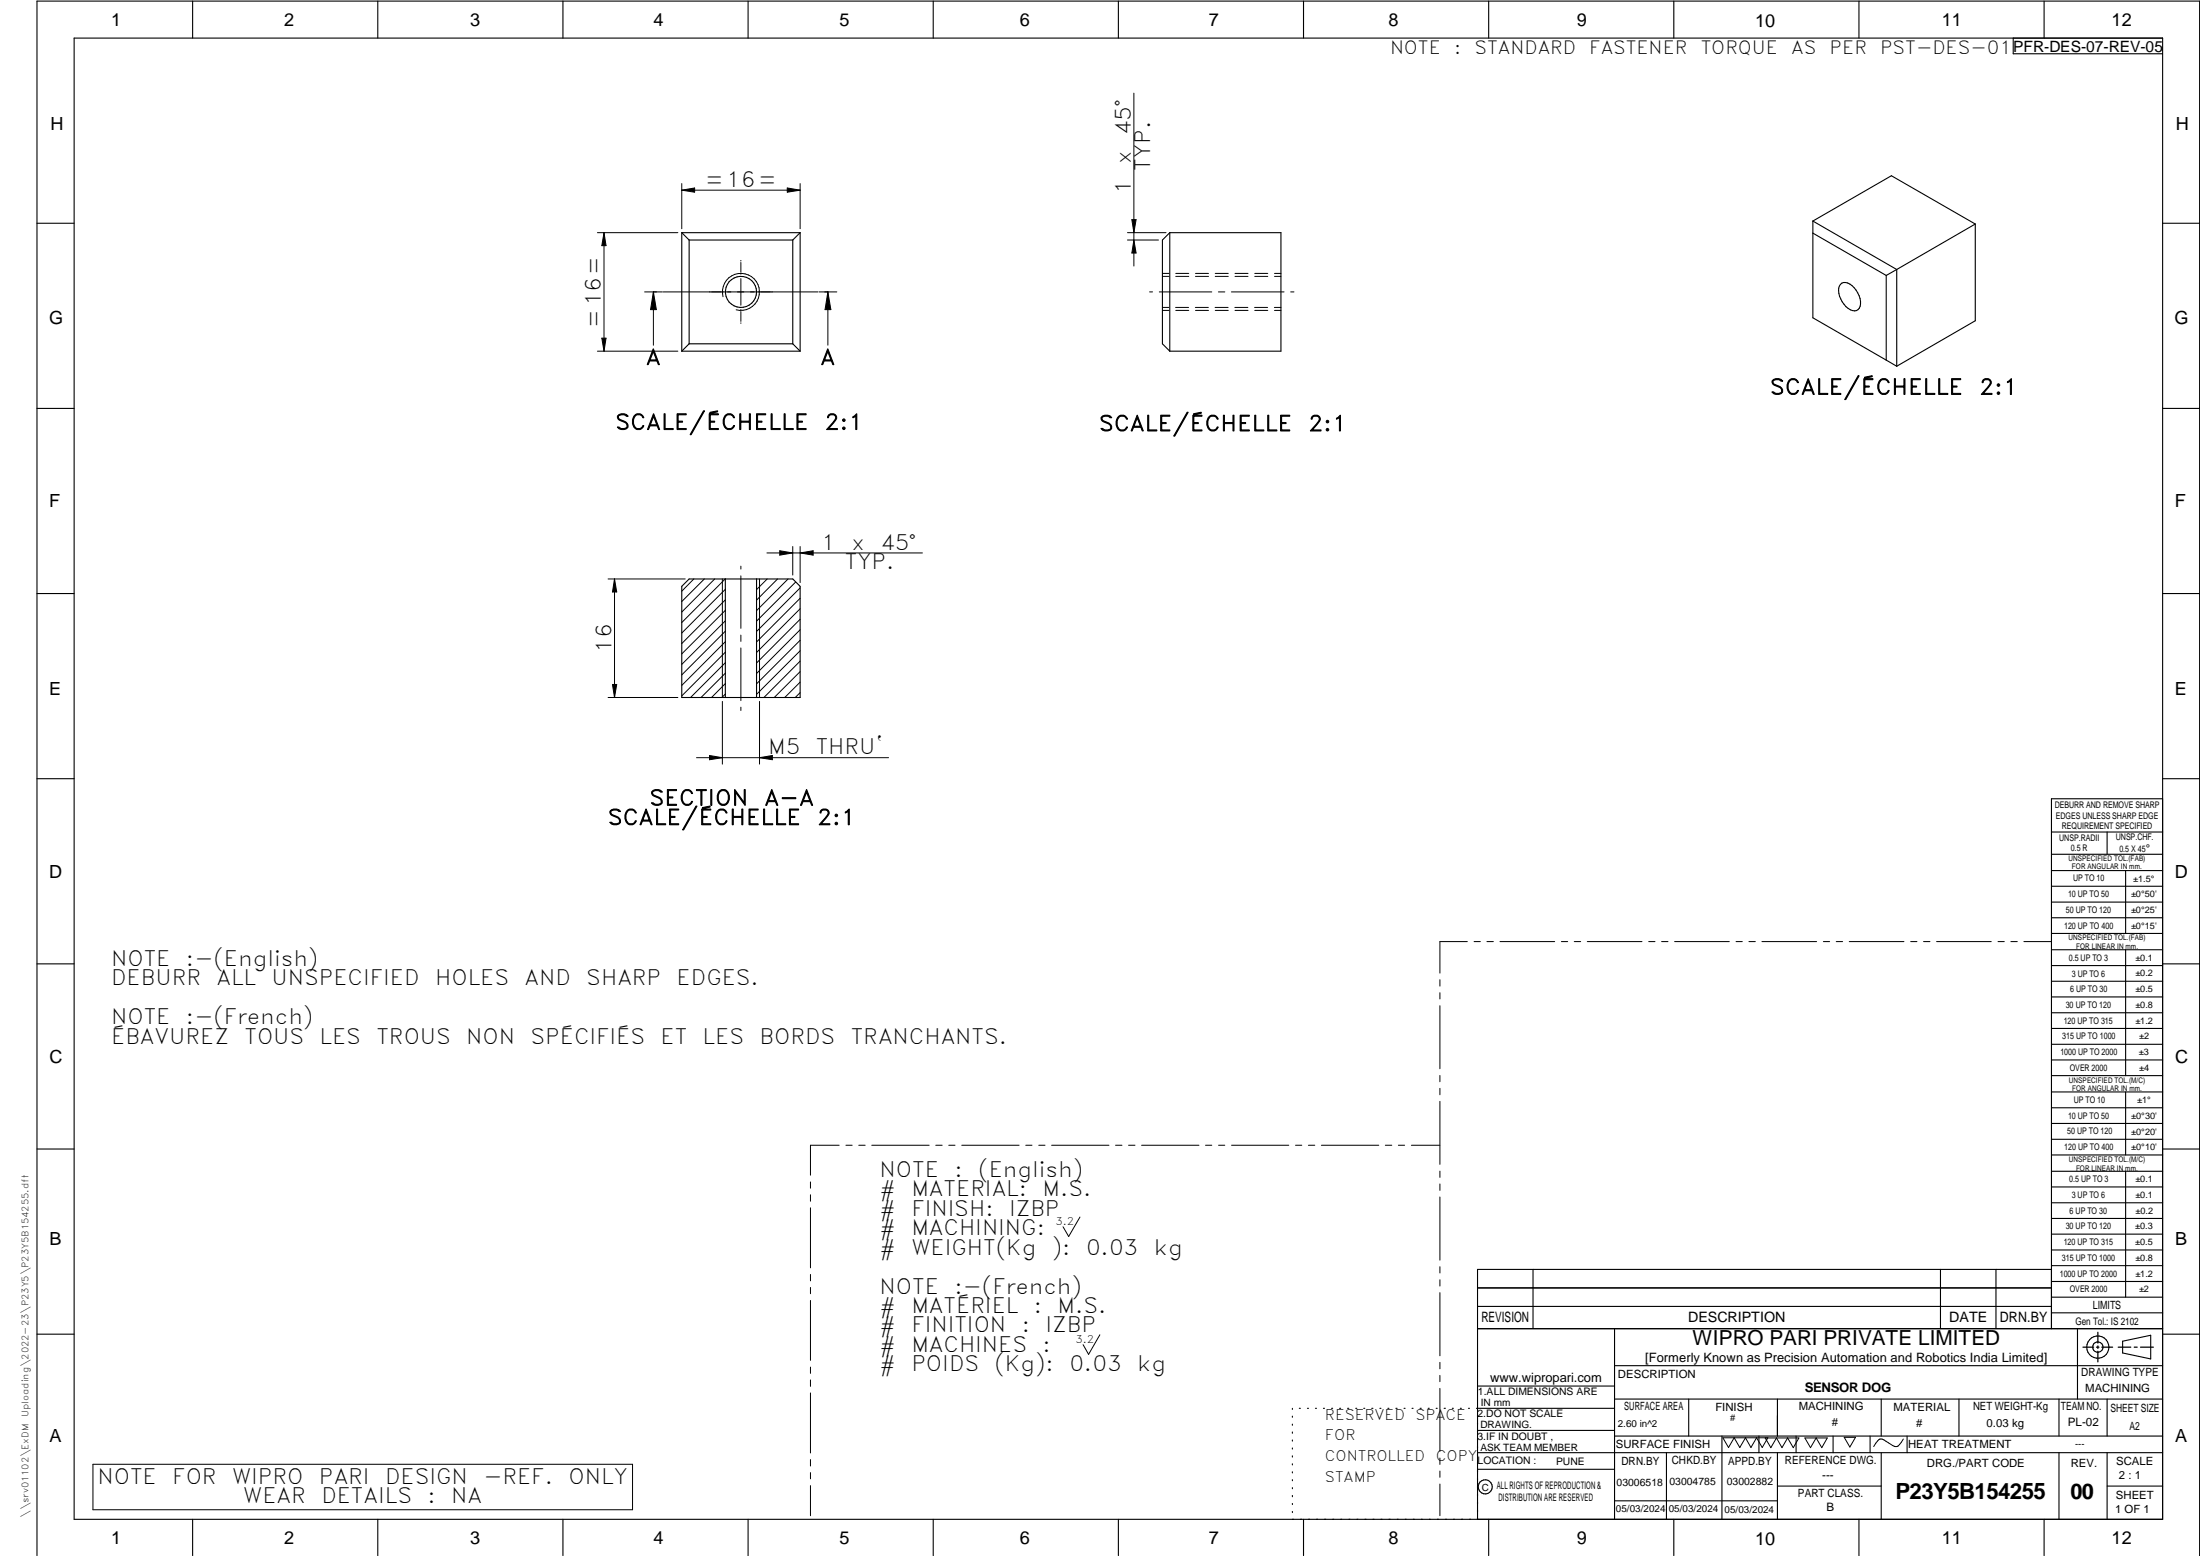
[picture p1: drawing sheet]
<svg xmlns="http://www.w3.org/2000/svg" width="594mm" height="420mm" viewBox="0 0 594 420" stroke-linecap="round" stroke-linejoin="round" font-family="sans-serif">
<g fill="none" stroke="#000" stroke-width=".3">
<path d="M20 10.3h564v400h-564zM52 .3v10M102 .3v10M152 .3v10M202 .3v10M252 .3v10M302 .3v10M352 .3v10M402 .3v10M452 .3v10M502 .3v10M543.6 10.3v4.2h40.4"/>
<path d="M552 .3v10M489.5 59.7l21.2-12.2 22.7 13M489.5 59.7v26.1l19.8 11.4M489.5 59.7l22.7 13.1M10 60.3h10M184.1 62.8v32M184.1 62.8h32M184.1 62.8l2 2M186.1 64.8v28M186.1 64.8h28M214.1 64.8v28M216.1 62.8v32"/>
<path d="M216.1 62.8l-2 2M315.9 62.8h30v32h-30M315.9 62.8l-2 2v28l2 2M315.9 62.8v32M489.5 62.9l19.8 11.5M497 76.8a2.19 2.19 0 0 1 3.1 .3 5.7 5.7 0 0 1 2 6.1 1.93 1.93 0 0 1-3 .1 6.1 6.1 0 0 1-2.4-6zM509.3 74.4v22.8M512.2 72.8v26.1M512.2 72.8l-2.9 1.6M533.4 60.5v26.1l-21.2 12.3M533.4 60.5l-21.2 12.3M584 60.3h10"/>
<path d="M184.1 94.8h32M186.1 92.8h28M186.1 92.8l-2 2M214.1 92.8l2 2M509.3 97.2l2.9 1.7M10 110.3h10M584 110.3h10M184.1 158.3l2-2h28l2 2v30h-32zM195.9 156.3v32M204.3 156.3v32M10 160.3h10M584 160.3h10"/>
<path d="M10 210.3h10M584 215.7h-30v143.1M584 210.3h10M554 224.7h30M554 230.7h30M554 235.1h30M554 239.3h30M569 224.7v6M574 235.1v17M554 243.6h30M554 247.8h30M554 252.1h30"/>
<path d="M554 256.5h30M574 256.5v33.9M10 260.3h10M554 260.7h30M554 265h30M554 269.2h30M554 273.5h30M554 277.7h30M584 260.3h10M554 282h30M554 286.2h30M554 290.4h30"/>
<path d="M554 294.9h30M554 299.1h30M574 294.9v17M10 310.3h10M554 303.4h30M554 307.6h30M554 311.9h30M554 316.3h30M574 316.3v34M584 310.3h10M554 320.5h30M554 324.8h30"/>
<path d="M554 329h30M554 333.2h30M554 337.5h30M399 358.8h185M399 352.8h155M399 347.8h155M414 342.8v16M436 358.8v51.5M524 342.8v16M539 342.8v16M554 341.8h30M554 346h30"/>
<path d="M554 350.3h30M554 354.5h30M554 342.8h-155v67.5M561 358.8v19M10 360.3h10M399 374.3h37M436 368.8h148M436 377.8h148M456 377.8v10M480 377.8v10M508 377.8v10M529 377.8v10"/>
<path d="M556 377.8v10M569 377.8v10M573.2 362.2l7.6-1.6v6.3l-7.6-1.6zM584 360.3h10M349 380.3v.3M349 382.4v.3M349 384.6v.3M349 386.7v.3M349 388.8v.3M349 391v.3M349 393.1v.3M349 395.3v.3"/>
<path d="M349 397.4v.3M349 399.5v.3M350.9 380.3h.2M353.1 380.3h.2M355.2 380.3h.3M357.4 380.3h.3M359.6 380.3h.3M361.7 380.3h.3M363.9 380.3h.3M366.1 380.3h.3M368.3 380.3h.2M370.4 380.3h.3"/>
<path d="M372.6 380.3h.3M374.8 380.3h.3M376.9 380.3h.4M379.1 380.3h.3M381.3 380.3h.3M383.4 380.3h.4M385.6 380.3h.3M387.8 380.3h.3M390 380.3h.3M392.2 380.3h.3M394.3 380.3h.3M396.5 380.3h.3"/>
<path d="M398.7 380.3h37.3M399 386.2h37M399 396.7h37M436 387.8h148M450 392.3v18M465 387.8v22.5M475 387.8v4.5M480 392.3v18M485 387.8v4.5M495 387.8v4.5M505 387.8v4.5M508 392.3v18"/>
<path d="M515 387.8v4.5M556 392.3v18M569 392.3v18M584 392.3h-185M52 410.3v9.7M102 410.3v9.7M152 410.3v9.7M202 410.3v9.7M252 410.3v9.7M302 410.3v9.7M349 401.7v.3M349 403.8v.4"/>
<path d="M349 406v.3M349 408.1v.3M352 410.3v9.7M402 410.3v9.7M436 405.3h44M452 410.3v9.7M480 401.3h28M502 410.3v9.7M552 410.3v9.7M569 401.3h15M10 420v-419.7h584v419.7"/>
<circle cx="200.1" cy="78.8" r="4.2"/>
<circle cx="566.5" cy="363.8" r="2.99"/>
<circle cx="566.5" cy="363.7" r="1.41"/>
<circle cx="401.1" cy="401.5" r="1.9"/>
</g>
<path d="M566.5 359.7v3M562.5 363.8h2.9M566.1 363.8h.7M566.5 363.4v.7M566.5 364.9v2.8M567.6 363.8h2.9M572 363.8h3.4M576.3 363.8h.8M578 363.8h3.5" fill="none" stroke="#000" stroke-width=".34"/>
<g fill="none" stroke="#000" stroke-width=".27">
<path d="M306.2 25.1v46.7M184.1 49.6v12.2M184.1 51.4l3.5-.6v1.1zM184.1 51.4h32M212.6 50.8l3.5 .6-3.5 .5zM216.1 49.6v12.2M305.6 59.3h1.2l-.6 3.5zM161.3 62.8h21.7M163.1 62.8v32M163.1 62.8l.6 3.5h-1.2zM174.1 78.8h4.8M176.4 78.8l.8 4.8h-1.5z"/>
<path d="M176.4 78.8v14.4M179.1 78.8h41.8M200.1 75.2v7.2M200.1 70.3v.2M200.1 70.9v2.6M200.1 73.9v.1M221.2 78.8h4.8M223.6 78.8l.8 4.8h-1.6zM223.6 78.8v14.4M304.5 64.8h8.3M304.5 62.8h10.4M306.2 64.8l.6 3.5h-1.2z"/>
<path d="M310.4 78.8h.8M313 78.8h14.2M313.9 74.6h1.8M313.9 73.8h1.8M317.5 74.6h3.5M317.5 73.8h3.5M322.8 74.6h3.5M322.8 73.8h3.5M328.2 74.6h3.5M328.2 73.8h3.5M329 78.8h1.7M332.5 78.8h14.2"/>
<path d="M333.5 74.6h3.5M333.5 73.8h3.5M338.8 74.6h3.5M338.8 73.8h3.5M344.2 74.6h1.7M344.2 73.8h1.7M348.5 78.8h.9M161.3 94.8h21.7M162.5 91.3h1.2l-.6 3.5zM195.2 80.1a5 5 0 0 1 4.4-6.3 5 5 0 0 1 5.5 5.4 5 5 0 0 1-6.3 4.5M200.1 83.6v.1M200.1 84.1v2.7"/>
<path d="M200.1 87.2v.1M313.9 83.8h1.8M313.9 83h1.7M317.5 83h3.5M317.5 83.8h3.5M322.8 83h3.5M322.8 83.8h3.5M328.1 83h3.5M328.2 83.8h3.5M333.5 83h3.5M333.5 83.8h3.5M338.8 83h3.5"/>
<path d="M338.8 83.8h3.5M344.1 83h1.8M344.2 83.8h1.7M164.2 156.3h20.8M165.9 156.3v32M165.9 156.3l.6 3.6h-1.1zM187.4 156.3l-3.3 3.3M190.2 156.3l-6.1 6.1M193 156.3l-8.9 9M195.1 156.3v32M195.8 156.3l-11.7 11.8M195.9 159.1l-11.8 11.8"/>
<path d="M200.1 152.9v.8M200.1 155.5v14.2M205.1 156.3v32M207.1 149.3h42M207.2 156.3l-2.9 2.9M210 156.3l-5.7 5.8M210.6 148.7l3.5 .6-3.5 .6zM212.8 156.3l-8.5 8.6M214.1 147.6v7.7M214.9 157.1l-10.6 10.6M216.1 158.7l-11.8 11.8M216.1 147.6v9.7"/>
<path d="M216.1 149.3l3.5-.6v1.2zM195.9 178.9l-9.4 9.4M195.9 167.6l-11.8 11.8M195.9 162l-11.8 11.8M195.9 164.8l-11.8 11.8M195.9 170.4l-11.8 11.8M195.9 173.3l-11.8 11.8M195.9 176.1l-11.8 11.8M200.1 171.5v1.7M200.1 175v14.2M216.1 161.5l-11.8 11.9M216.1 164.4l-11.8 11.8"/>
<path d="M216.1 167.2l-11.8 11.8M216.1 170.1l-11.8 11.8M216.1 172.9l-11.8 11.8M216.1 175.7l-11.8 11.8M216.1 178.5l-9.8 9.8M164.2 188.3h18.8M165.4 184.8h1.1l-.6 3.5zM195.1 189.4v16.9M195.9 187.4l-1 .9M195.9 184.6l-3.8 3.7M195.9 181.8l-6.6 6.5M200.1 191v.9"/>
<path d="M205.1 189.4v16.9M216.1 187l-1.3 1.3M216.1 184.2l-4.2 4.1M216.1 181.4l-7 6.9M188.1 204.6h51.8M191.6 204l3.5 .6-3.5 .5zM205.1 204.6l3.5-.6v1.1zM396.2 254.3h-7.4v8.5M398.1 254.3h1.6M401.5 254.3h1.8M405 254.3h14.8M421.6 254.3h1.7"/>
<path d="M425.1 254.3h1.7M428.6 254.3h14.8M445.2 254.3h1.7M448.7 254.3h1.7M452.2 254.3h14.8M468.8 254.3h1.7M472.3 254.3h1.7M475.8 254.3h14.8M492.4 254.3h1.7M495.8 254.3h1.8M499.4 254.3h14.7M516 254.3h1.6"/>
<path d="M519.4 254.3h1.8M522.9 254.3h14.8M539.5 254.3h1.7M543 254.3h1.7M546.5 254.3h7.4M388.8 264.5v1.8M388.8 268.1v1.6M388.8 271.6v17M388.8 290.4v1.7M388.8 293.9v1.7M388.8 297.4v17M218.9 319.2v1.6"/>
<path d="M226.6 309.2h-7.7v8.1M228.4 309.2h1.7M231.9 309.2h1.7M235.4 309.2h15.5M252.7 309.2h1.7M256.2 309.2h1.7M259.7 309.2h15.5M277 309.2h1.7M280.5 309.2h1.7M284 309.2h15.5M301.2 309.2h1.8M304.8 309.2h1.7"/>
<path d="M308.3 309.2h15.5M325.5 309.2h1.7M329.1 309.2h1.6M332.6 309.2h15.4M349.8 309.2h1.7M353.3 309.2h1.7M356.8 309.2h15.5M374.1 309.2h1.7M377.6 309.2h1.7M381.1 309.2h7.7M388.8 316.2v1.7M388.8 319.7v1.7"/>
<path d="M218.9 322.6v1.8M218.9 326.1v16.2M291.6 328.6l-3 5.3-1.5-2.6M388.8 323.2v17.1M218.9 344.1v1.8M218.9 347.6v1.7M218.9 351.2v16.1M388.8 342.1v1.6M388.8 345.6v1.7M388.8 349v17.1M218.9 369.1v1.7M218.9 372.6v1.8"/>
<path d="M218.9 376.1v16.2M297 360.4l-3 5.3-1.5-2.6M388.8 367.9v1.7M388.8 371.4v1.7M388.8 374.9v17M25.1 395.4h145.7v12.3h-145.7zM218.9 394.1v1.8M218.9 397.6v1.7M388.8 393.7v1.7M388.8 397.2v1.7M465.2 388.2h12.2l-1.5 2.7-1.6-2.7-1.5 2.7-1.5-2.7-1.5 2.7-1.5-2.7-1.5 2.7zM476.7 388.3h9.1l-1.6 2.6-1.5-2.6-1.5 2.6-1.5-2.6-1.5 2.6z"/>
<path d="M487.4 388.3h6l-1.5 2.6-1.5-2.6-1.5 2.6zM498 388.1h3.1l-1.6 2.6zM514 388.6l-1.1 1.5a1.2 1.2 0 0 1-1.8 .3l-1.8-1.2a1.55 1.55 0 0 0-1.6-.6 1.55 1.55 0 0 0-1.2 1.1l-.5 .9M218.9 401.2v8.1M388.8 400.7v8.6"/>
</g>
<g fill="#000">
<path d="M184.1 51.4l3.5-.6v1.1zM212.6 50.8l3.5 .6-3.5 .5zM305.6 59.3h1.2l-.6 3.5zM163.1 62.8l.6 3.5h-1.2zM306.2 64.8l.6 3.5h-1.2zM162.5 91.3h1.2l-.6 3.5zM176.4 78.8l.8 4.8h-1.5zM223.6 78.8l.8 4.8h-1.6zM165.9 156.3l.6 3.6h-1.1zM210.6 148.7l3.5 .6-3.5 .6zM216.1 149.3l3.5-.6v1.2zM165.4 184.8h1.1l-.6 3.5z"/>
<path d="M191.6 204l3.5 .6-3.5 .5zM205.1 204.6l3.5-.6v1.1z"/>
</g>
<text font-size="6" x="511.8" y="404.8">P23Y5B154255</text>
<text font-size="5.9" x="559.1" y="404.7">00</text>
<g font-size="5.7">
<text x="305.3" y="36.5" transform="rotate(-90 305.3 36.5)">45°</text>
<text x="305.3" y="44.3" transform="rotate(-90 305.3 44.3)">x</text>
<text x="310.6" y="46.1" transform="rotate(-90 310.6 46.1)">TYP.</text>
<text x="190.5" y="50.5">=16=</text>
<text x="305.3" y="52.5" transform="rotate(-90 305.3 52.5)">1</text>
<text x="162.2" y="88.4" transform="rotate(-90 162.2 88.4)">=16=</text>
<text x="174.4" y="98.5">A</text>
<text x="221.5" y="98.5">A</text>
<text x="477.9" y="106.5">SCALE/ÉCHELLE</text>
<text x="534.5" y="106.5">2:1</text>
<text x="166.2" y="116">SCALE/ÉCHELLE</text>
<text x="222.7" y="116">2:1</text>
<text x="296.7" y="116.4">SCALE/ÉCHELLE</text>
<text x="353.3" y="116.4">2:1</text>
<text x="221.8" y="148.4">1</text>
<text x="229.9" y="148.4">x</text>
<text x="237.7" y="148.4">45°</text>
<text x="228.1" y="153.7">TYP.</text>
<text x="165.1" y="176.3" transform="rotate(-90 165.1 176.3)">16</text>
<text x="207.4" y="203.7">M5</text>
<text x="220.3" y="203.7">THRU`</text>
<text x="175.4" y="217.5">SECTION</text>
<text x="206.4" y="217.5">A-A</text>
<text x="164.1" y="222.7">SCALE/ÉCHELLE</text>
<text x="220.7" y="222.7">2:1</text>
<text x="30" y="260.8">NOTE</text>
<text x="50.2" y="260.8">:-(English)</text>
<text x="30" y="266.1">DEBURR</text>
<text x="58.5" y="266.1">ALL</text>
<text x="73.4" y="266.1">UNSPECIFIED</text>
<text x="117.5" y="266.1">HOLES</text>
<text x="141.7" y="266.1">AND</text>
<text x="158.3" y="266.1">SHARP</text>
<text x="182.7" y="266.1">EDGES.</text>
<text x="30" y="276.6">NOTE</text>
<text x="30" y="281.8">ÉBAVUREZ</text>
<text x="50.2" y="276.6">:-(French)</text>
<text x="66" y="281.8">TOUS</text>
<text x="86.3" y="281.8">LES</text>
<text x="101.6" y="281.8">TROUS</text>
<text x="125.9" y="281.8">NON</text>
<text x="143.3" y="281.8">SPÉCIFIÉS</text>
<text x="178.4" y="281.8">ET</text>
<text x="189.7" y="281.8">LES</text>
<text x="205.1" y="281.8">BORDS</text>
<text x="229.7" y="281.8">TRANCHANTS.</text>
<text x="237.5" y="317.8">NOTE</text>
<text x="257.7" y="317.8">:</text>
<text x="264.1" y="317.8">(English)</text>
<text x="237.5" y="323">#</text>
<text x="246.1" y="323">MATERIAL:</text>
<text x="281.5" y="323">M.S.</text>
<text x="237.5" y="328.3">#</text>
<text x="246.1" y="328.3">FINISH:</text>
<text x="272.5" y="328.3">IZBP</text>
<text x="237.5" y="333.5">#</text>
<text x="246.1" y="333.5">MACHINING:</text>
<text x="237.5" y="338.8">#</text>
<text x="246.1" y="338.8">WEIGHT(Kg</text>
<text x="284" y="338.8">):</text>
<text x="293.3" y="338.8">0.03</text>
<text x="311.6" y="338.8">kg</text>
<text x="237.5" y="349.3">NOTE</text>
<text x="257.7" y="349.3">:-(French)</text>
<text x="237.5" y="354.5">#</text>
<text x="237.5" y="359.8">#</text>
<text x="246.1" y="359.8">FINITION</text>
<text x="246.1" y="354.5">MATÉRIEL</text>
<text x="275.9" y="359.8">:</text>
<text x="279.2" y="354.5">:</text>
<text x="282.3" y="359.8">IZBP</text>
<text x="285.6" y="354.5">M.S.</text>
<text x="237.5" y="365">#</text>
<text x="246.1" y="365">MACHINES</text>
<text x="281.5" y="365">:</text>
<text x="237.5" y="370.3">#</text>
<text x="246.1" y="370.3">POIDS</text>
<text x="268.5" y="370.3">(Kg):</text>
<text x="288.8" y="370.3">0.03</text>
<text x="307.1" y="370.3">kg</text>
<text x="26.3" y="400.6">NOTE</text>
<text x="46.5" y="400.6">FOR</text>
<text x="62.7" y="400.6">WIPRO</text>
<text x="86.1" y="400.6">PARI</text>
<text x="104" y="400.6">DESIGN</text>
<text x="130.5" y="400.6">-REF.</text>
<text x="153.5" y="400.6">ONLY</text>
<text x="65.7" y="405.9">WEAR</text>
<text x="86.8" y="405.9">DETAILS</text>
<text x="115.4" y="405.9">:</text>
<text x="121.8" y="405.9">NA</text>
</g>
<text font-size="5.6" x="457" y="363.2">WIPRO PARI PRIVATE LIMITED</text>
<g font-size="4.9">
<text x="30" y="6.9">1</text>
<text x="76.7" y="6.9">2</text>
<text x="127" y="6.9">3</text>
<text x="176.5" y="6.9">4</text>
<text x="226.7" y="6.9">5</text>
<text x="275.4" y="6.9">6</text>
<text x="326.4" y="6.9">7</text>
<text x="375" y="6.9">8</text>
<text x="425.8" y="6.9">9</text>
<text x="473.9" y="7.3">10</text>
<text x="524.3" y="6.9">11</text>
<text x="570.2" y="6.9">12</text>
<text x="375.4" y="14.5">NOTE</text>
<text x="392.7" y="14.5">:</text>
<text x="398.2" y="14.5">STANDARD</text>
<text x="429.2" y="14.5">FASTENER</text>
<text x="459.2" y="14.5">TORQUE</text>
<text x="483.7" y="14.5">AS</text>
<text x="494.1" y="14.5">PER</text>
<text x="507.7" y="14.5">PST-DES-01</text>
<text x="13.6" y="35.1">H</text>
<text x="587.6" y="35.1">H</text>
<text x="13.2" y="87.5">G</text>
<text x="587.2" y="87.5">G</text>
<text x="13.2" y="137">F</text>
<text x="587.2" y="137">F</text>
<text x="13.2" y="187.6">E</text>
<text x="587.2" y="187.6">E</text>
<text x="13.2" y="237">D</text>
<text x="587.2" y="237">D</text>
<text x="13.4" y="287.1">C</text>
<text x="587.4" y="287.1">C</text>
<text x="13.4" y="336.2">B</text>
<text x="587.4" y="336.2">B</text>
<text x="13.4" y="389.3">A</text>
<text x="587.4" y="389.3">A</text>
<text x="30" y="416.9">1</text>
<text x="76.7" y="416.9">2</text>
<text x="127" y="416.9">3</text>
<text x="176.5" y="416.9">4</text>
<text x="226.7" y="416.9">5</text>
<text x="275.4" y="416.9">6</text>
<text x="326.4" y="416.9">7</text>
<text x="375" y="416.9">8</text>
<text x="425.8" y="416.9">9</text>
<text x="473.9" y="417.3">10</text>
<text x="524.3" y="416.9">11</text>
<text x="570.2" y="416.9">12</text>
</g>
<text font-size="4.2" x="543.6" y="14">PFR-DES-07-REV-05</text>
<g font-size="3.9">
<text x="400" y="357.1">REVISION</text>
<text x="455.9" y="357.1">DESCRIPTION</text>
<text x="526.4" y="357.1">DATE</text>
<text x="540" y="357.1">DRN.BY</text>
<text x="357.8" y="383.3">RESERVED</text>
<text x="382.3" y="383.3">SPACE</text>
<text x="357.8" y="388.9">FOR</text>
<text x="357.8" y="394.5">CONTROLLED</text>
<text x="387.8" y="394.5">COPY</text>
<text x="357.8" y="400">STAMP</text>
</g>
<text font-size="3.6" x="487.3" y="375.8">SENSOR DOG</text>
<g font-size="3.5">
<text x="444.3" y="367.7">[Formerly Known as Precision Automation and Robotics India Limited]</text>
<text x="402.4" y="373.3">www.wipropari.com</text>
</g>
<g font-size="3.1">
<text x="565.1" y="353.5">LIMITS</text>
<text x="562" y="371.7">DRAWING TYPE</text>
<text x="436.9" y="372.1">DESCRIPTION</text>
<text x="563.1" y="375.9">MACHINING</text>
<text x="438.6" y="380.8">SURFACE AREA</text>
<text x="463.2" y="380.9">FINISH</text>
<text x="485.7" y="380.8">MACHINING</text>
<text x="511.3" y="380.9">MATERIAL</text>
<text x="532.8" y="380.7">NET WEIGHT-Kg</text>
<text x="556.5" y="380.7">TEAM NO.</text>
<text x="569.9" y="381.2">SHEET SIZE</text>
<text x="494.6" y="385.1">#</text>
<text x="517.4" y="385.3">#</text>
<text x="536.4" y="385.3">0.03 kg</text>
<text x="558.4" y="385.1">PL-02</text>
<text x="575" y="386.1">A2</text>
<text x="436.3" y="391">SURFACE FINISH</text>
<text x="437.8" y="395.5">DRN.BY</text>
<text x="451.4" y="395.4">CHKD.BY</text>
<text x="466.6" y="395.5">APPD.BY</text>
<text x="482" y="395.4">REFERENCE DWG.</text>
<text x="515.3" y="391.1">HEAT TREATMENT</text>
<text x="571.4" y="395.6">SCALE</text>
<text x="492.1" y="399.4">---</text>
<text x="520.4" y="396.2">DRG./PART CODE</text>
<text x="559.2" y="396.1">REV.</text>
<text x="572.2" y="399.5">2 : 1</text>
<text x="485.5" y="404.3">PART CLASS.</text>
<text x="493.2" y="407.9">B</text>
<text x="571.4" y="404.7">SHEET</text>
<text x="571.2" y="408.4">1 OF 1</text>
</g>
<text font-size="3" x="579.5" y="230.1">°</text>
<g font-size="2.8">
<text x="285" y="330.8">3.2</text>
<text x="560.4" y="357.7">Gen Tol.: IS 2102</text>
<text x="290.4" y="362.6">3.2</text>
<text x="399.1" y="376.6">1.ALL DIMENSIONS ARE</text>
<text x="399" y="382.7">2.DO NOT SCALE</text>
<text x="399" y="388.7">3.IF IN DOUBT ,</text>
<text x="399" y="395.4">LOCATION :</text>
<text x="420.2" y="395.6">PUNE</text>
<text x="404.2" y="402">ALL RIGHTS OF REPRODUCTION &amp;</text>
<text x="436.5" y="401.2">03006518</text>
<text x="450.8" y="400.9">03004785</text>
<text x="466.3" y="401">03002882</text>
<text x="404.7" y="405.4">DISTRIBUTION ARE RESERVED</text>
</g>
<g font-size="2.7">
<text x="399.9" y="379.7">IN mm</text>
<text x="399.7" y="385.7">DRAWING.</text>
<text x="436.9" y="385.4">2.60 in^2</text>
<text x="399.7" y="391.8">ASK TEAM MEMBER</text>
<text x="400.1" y="402.5">C</text>
<text x="436.4" y="408.3">05/03/2024</text>
<text x="450.6" y="408.4">05/03/2024</text>
<text x="465.7" y="408.5">05/03/2024</text>
</g>
<g font-size="2.5">
<text x="554.9" y="218.3">DEBURR AND REMOVE SHARP</text>
<text x="555.2" y="221">EDGES UNLESS SHARP EDGE</text>
<text x="556.1" y="227.1">UNSP.RADII</text>
<text x="556.8" y="223.8">REQUIREMENT SPECIFIED</text>
<text x="571.4" y="226.9">UNSP.CHF.</text>
<text x="559.2" y="229.9">0.5 R</text>
<text x="572.3" y="230.1">0.5 X 45</text>
<text x="559.8" y="238">UP TO 10</text>
<text x="576.1" y="238.1">±1.5°</text>
<text x="558.5" y="242.2">10 UP TO 50</text>
<text x="575.5" y="242.3">±0°50'</text>
<text x="557.4" y="250.7">120 UP TO 400</text>
<text x="557.9" y="246.5">50 UP TO 120</text>
<text x="575.5" y="250.7">±0°15'</text>
<text x="575.5" y="246.5">±0°25'</text>
<text x="558.7" y="259.4">0.5 UP TO 3</text>
<text x="559.5" y="263.7">3 UP TO 6</text>
<text x="576.6" y="263.6">±0.2</text>
<text x="576.6" y="259.4">±0.1</text>
<text x="559" y="267.9">6 UP TO 30</text>
<text x="576.6" y="267.9">±0.5</text>
<text x="557.8" y="272.2">30 UP TO 120</text>
<text x="576.6" y="272.2">±0.8</text>
<text x="556.9" y="280.7">315 UP TO 1000</text>
<text x="557.3" y="276.4">120 UP TO 315</text>
<text x="576.6" y="276.4">±1.2</text>
<text x="577.7" y="280.7">±2</text>
<text x="556.4" y="284.9">1000 UP TO 2000</text>
<text x="577.6" y="284.9">±3</text>
<text x="558.9" y="289.2">OVER 2000</text>
<text x="577.7" y="289.3">±4</text>
<text x="560" y="297.9">UP TO 10</text>
<text x="577.1" y="297.9">±1°</text>
<text x="558.5" y="302.1">10 UP TO 50</text>
<text x="575.5" y="302.1">±0°30'</text>
<text x="557.4" y="310.6">120 UP TO 400</text>
<text x="558.2" y="306.3">50 UP TO 120</text>
<text x="575.5" y="310.6">±0°10'</text>
<text x="575.5" y="306.4">±0°20'</text>
<text x="558.8" y="319.2">0.5 UP TO 3</text>
<text x="559.4" y="323.4">3 UP TO 6</text>
<text x="576.6" y="319.2">±0.1</text>
<text x="576.6" y="323.5">±0.1</text>
<text x="558.9" y="327.7">6 UP TO 30</text>
<text x="576.7" y="327.7">±0.2</text>
<text x="557.8" y="332">30 UP TO 120</text>
<text x="576.6" y="332">±0.3</text>
<text x="556.8" y="340.5">315 UP TO 1000</text>
<text x="557.3" y="336.3">120 UP TO 315</text>
<text x="576.6" y="336.3">±0.5</text>
<text x="576.6" y="340.5">±0.8</text>
<text x="556.2" y="344.7">1000 UP TO 2000</text>
<text x="576.6" y="344.7">±1.2</text>
<text x="558.9" y="349">OVER 2000</text>
<text x="577.6" y="349">±2</text>
<text x="467.2" y="383.8">#</text>
<text x="560.4" y="390.7">---</text>
</g>
<g font-size="2.4">
<text x="7.7" y="382.7" transform="rotate(-90 7.7 382.7)">Uploading\2022-23\P23Y5\P23Y5B154255.dft</text>
<text x="7.7" y="409.8" transform="rotate(-90 7.7 409.8)">\\srv01102\ExDM</text>
</g>
<g font-size="2.1">
<text x="558.5" y="232.4">UNSPECIFIED TOL.(FAB)</text>
<text x="559.5" y="234.7">FOR ANGULAR IN mm.</text>
<text x="558.6" y="253.9">UNSPECIFIED TOL.(FAB)</text>
<text x="560.7" y="256.3">FOR LINEAR IN mm.</text>
<text x="558.7" y="292.3">UNSPECIFIED TOL.(M/C)</text>
<text x="559.6" y="294.7">FOR ANGULAR IN mm.</text>
<text x="558.7" y="313.7">UNSPECIFIED TOL.(M/C)</text>
<text x="560.6" y="316.1">FOR LINEAR IN mm.</text>
</g>
</svg>
